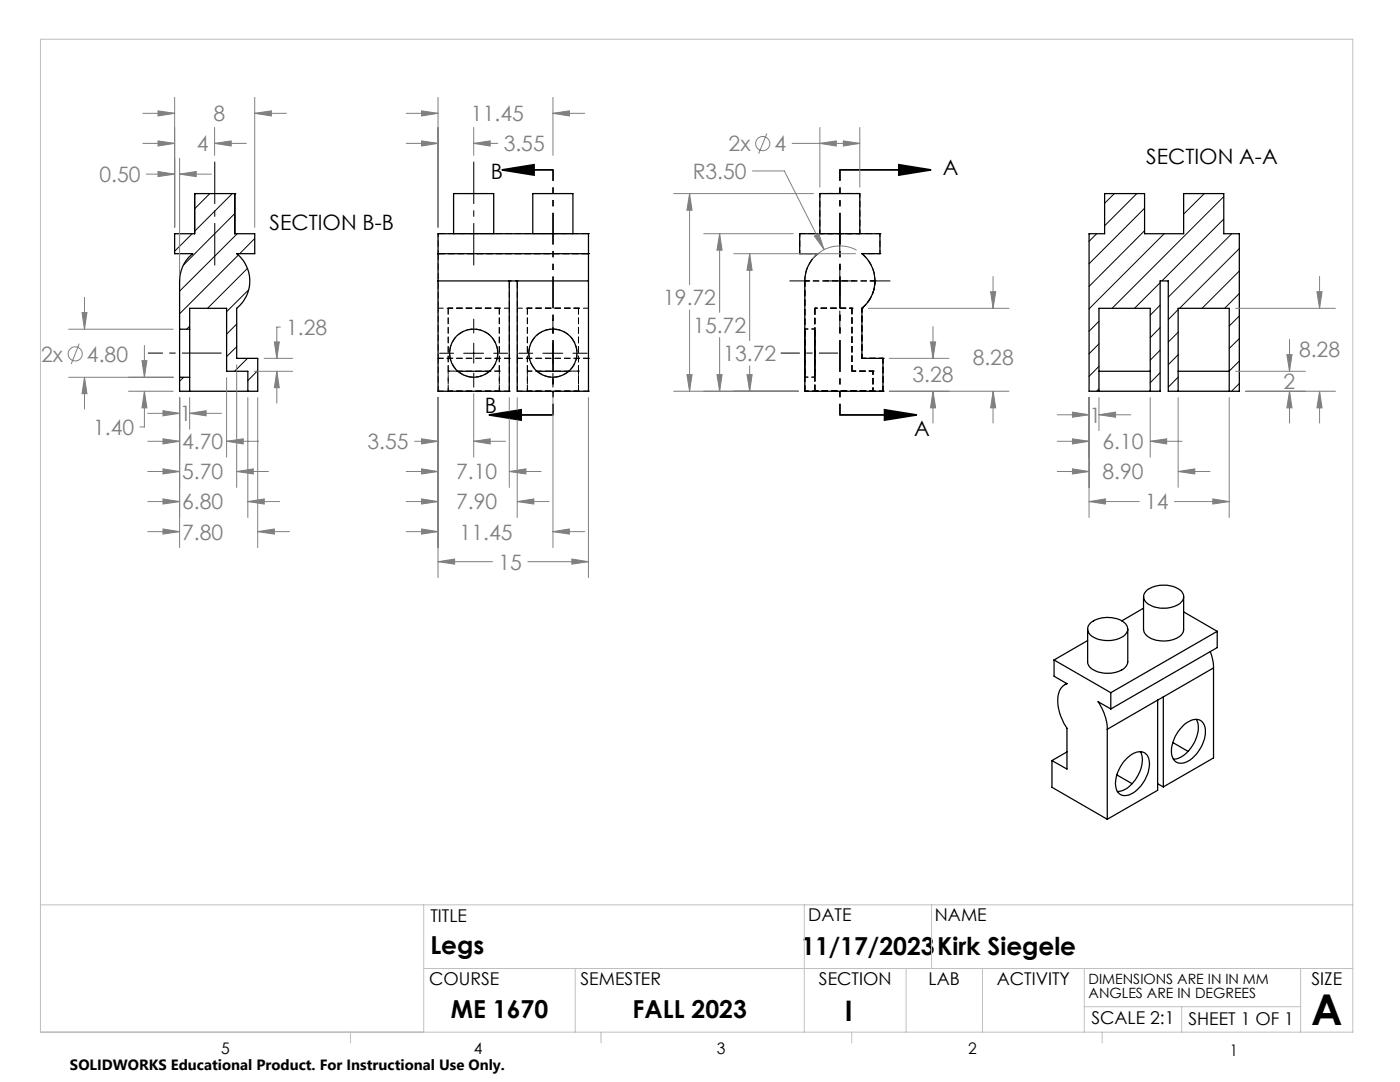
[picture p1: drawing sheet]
<svg xmlns="http://www.w3.org/2000/svg" width="279mm" height="216mm" viewBox="0 0 279 216" stroke-linecap="round" stroke-linejoin="round" font-family="sans-serif">
<g fill="none" stroke="#000" stroke-width=".2" stroke-dasharray="1.3 .6">
<path d="M87.4 46.6h.1M87.4 50.6h.1M101.6 56.1h.1M103.2 56.1h.1M117.4 50.6h.1M117.4 46.6h.1M159.6 50.6h.1M159.6 46.6h.1M160.6 56.1h.1M163.2 50.6h.1M172 50.6h.1M174.6 56.1h.1"/>
<path d="M175.6 46.6h.1M175.6 50.6h.1M87.4 78.1h.1M87.4 71.5h.1M89.4 61.5h.1M89.4 78.1h.1M89.4 74.1h.1M99.6 78.1h.1M99.6 61.5h.1M99.6 74.1h.1M101.6 78.1h.1M101.6 71.5h.1"/>
<path d="M103.2 78.1h.1M103.2 71.5h.1M105.2 78.1h.1M105.2 61.5h.1M105.2 74.1h.1M115.4 78.1h.1M115.4 61.5h.1M115.4 74.1h.1M117.4 78.1h.1M117.4 71.5h.1M160.6 78.1h.1M162.6 61.5h.1"/>
<path d="M162.6 78.1h.1M170 74.1h.1M170 61.5h.1M172 61.5h.1M172 71.5h.1M174.2 74.1h.1M174.2 78.1h.1M176.2 71.5h.1M176.2 78.1h.1"/>
</g>
<path d="M87.4 50.6h30M87.4 46.6h30" fill="none" stroke="#000" stroke-width=".2" stroke-dasharray="1.3 .6" stroke-dashoffset="-.1" stroke-linecap="butt"/>
<path d="M87.4 50.6v10.9M117.4 50.6v10.9M89.4 61.5v16.6M99.6 61.5v16.6M105.2 61.5v16.6M115.4 61.5v16.6M162.6 61.5v16.6" fill="none" stroke="#000" stroke-width=".2" stroke-dasharray="1.3 .6" stroke-linecap="butt"/>
<g fill="none" stroke="#000" stroke-width=".2" stroke-dasharray="1.3 .6" stroke-dashoffset=".3" stroke-linecap="butt">
<path d="M171.6 38.6h-8h8M94.5 46.6h4h-7.9h3.9M110.3 46.6h4h-7.9h3.9M159.6 46.6h16M163.6 46.6h8h-8M171.6 46.6h-8h8M174.6 56.1h-14M89.4 61.5h10.2M89.4 74.1h10.2M89.4 78.1h10.2M99.6 78.1h-10.2M99.6 61.5h-10.2"/>
<path d="M105.2 78.1h10.2M105.2 61.5h10.2M115.4 61.5h-10.2M115.4 74.1h-10.2M115.4 78.1h-10.2"/>
</g>
<path d="M101.6 56.1v5.4M99.3 70.5a4.8 4.8 0 0 1-7 4.2 4.8 4.8 0 0 1-.4-8.3 4.8 4.8 0 0 1 7.4 3.6v.5M103.2 61.5v-5.4M105.5 70.5a4.8 4.8 0 0 1 7.1-4.3 4.8 4.8 0 0 1 .4 8.3 4.8 4.8 0 0 1-7.4-3.6l-.1-.4" fill="none" stroke="#000" stroke-width=".2" stroke-dasharray="1.3 .6" stroke-dashoffset="-.2" stroke-linecap="butt"/>
<g fill="none" stroke="#000" stroke-width=".2" stroke-dasharray="1.3 .6" stroke-dashoffset=".5" stroke-linecap="butt">
<path d="M94.5 38.6h-4M98.5 38.6h-4M106.3 38.6h4M110.3 38.6h4M87.4 46.6v4M117.4 46.6v4M159.6 50.6v-4M175.6 46.6v4M89.4 74.1v4M99.6 74.1v4M105.2 74.1v4M115.4 74.1v4"/>
<path d="M162.6 78.1h11.6M174.2 74.1v4M174.2 78.1h-11.6M176.2 78.1h-15.6"/>
</g>
<path d="M89.4 74.1h2M97.7 74.1h1.9M107.2 74.1h-2M115.4 74.1h-1.9" fill="none" stroke="#000" stroke-width=".2" stroke-dasharray="1.3 .6" stroke-dashoffset="1" stroke-linecap="butt"/>
<path d="M160.6 56.1v22M172 50.6a7 7 0 0 1 0 10.9M89.4 61.5v12.6M99.6 61.5v12.6M105.2 61.5v12.6M115.4 61.5v12.6M160.6 78.1v-22M170 61.5v12.6" fill="none" stroke="#000" stroke-width=".2" stroke-dasharray="1.3 .6" stroke-dashoffset=".1" stroke-linecap="butt"/>
<g fill="none" stroke="#000" stroke-width=".2" stroke-dasharray="1.3 .6" stroke-dashoffset=".4" stroke-linecap="butt">
<path d="M163.6 38.6h8M163.6 38.6v8M160.6 56.1a7 7 0 0 1 2.6-5.5M171.6 46.6v-8M174.6 56.1a7 7 0 0 1-2.6 5.4M87.4 61.5v10M101.6 61.5v10M103.2 71.5v-10M117.4 61.5v10M170 74.1h4.2M172 71.5v-10M172 61.5a7 7 0 0 0 2.6-5.4"/>
<path d="M172 61.5v10M172 71.5h4.2M174.2 74.1h-4.2M176.2 71.5h-4.2"/>
</g>
<path d="M87.4 61.5h14.2M87.4 71.5h14.2M87.4 78.1h14.2M87.4 71.5v6.6M101.6 71.5v6.6M103.2 61.5h14.2M103.2 71.5h14.2M103.2 78.1h14.2M103.2 78.1v-6.6M117.4 71.5v6.6M176.2 78.1v-6.6M176.2 71.5v6.6" fill="none" stroke="#000" stroke-width=".2" stroke-dasharray="1.3 .6" stroke-dashoffset=".2" stroke-linecap="butt"/>
<path d="M103.2 56.1h-1.6" fill="none" stroke="#000" stroke-width=".2" stroke-dasharray="1.3 .6" stroke-dashoffset=".8" stroke-linecap="butt"/>
<g fill="none" stroke="#000" stroke-width=".25">
<path d="M38.8 38.6v8h-3.9v4h3.6a6.9 6.9 0 0 0-2.7 5.5v9.6M38.8 38.6h.1M38.8 38.6h8M46.8 38.6v8h4v4h-3.6a7 7 0 0 1 0 10.9v10h4.2v6.6h-15.6v-2.8M46.8 38.6h.1M220.5 38.6h7.9v8h7.8v-8h8v8h3.1v31.5h-14.1v-22h-1.7v22h-14.2v-31.5h3.2zM87.4 50.6v5.5M87.4 50.6h30M87.4 50.6v-4h30v4M87.4 56.1v22h14.2v-22M87.4 56.1h30M90.5 46.6v-8h8v8"/>
<path d="M103.2 56.1v22h14.2v-22M106.3 46.6v-8h8v8M117.4 50.6v5.5M159.6 46.6h16v4h-3.6a7.1 7.1 0 0 1 0 10.9v10h4.2v6.6h-15.6v-22a7 7 0 0 1 2.6-5.5h-3.6zM163.6 46.6v-8h8v8M35.8 65.7v9.6M35.8 65.7h2.1M35.8 75.3h2.1M37.9 65.7v9.6M37.9 65.7v-4.2h7.3v12.6h4.3v4M37.9 75.3v2.8M91.4 74.1h6.3"/>
<path d="M107.2 74.1h6.3M219.3 74.1h10.3M219.3 78.1v-16.6h10.3v16.6M235.1 74.1h10.2M235.1 78.1v-16.6h10.2v16.6M228.2 119.1v6.5a3 3 0 0 0 3 2.2 4.8 4.8 0 0 0 4.8-1.5l.2-.6v-6.6M228.7 118a5.8 5.8 0 0 1 7.1 0 1.68 1.68 0 0 1-.7 2.7 5.7 5.7 0 0 1-6.5-.6 1.53 1.53 0 0 1 .1-2.1zM210.4 131.7v3.2l2.5 1.5a3.4 3.4 0 0 0-1.8 3.8 10.5 10.5 0 0 0 1.8 5.1v8.2l-3-1.7M210.4 131.7l11.3 6.5M212.9 136.4l-.4 .2M217.1 125.5v6.5a2.53 2.53 0 0 0 2.2 2.1 5.8 5.8 0 0 0 5.3-1l.5-1v-6.6M217.1 127.8l-6.7 3.9"/>
<path d="M217.6 124.4a5.6 5.6 0 0 1 7 .1 1.74 1.74 0 0 1-1 2.8 5.8 5.8 0 0 1-6.1-.8 1.49 1.49 0 0 1 .1-2.1zM221.7 138.2v3.3M228.2 121.4l-4.3 2.5M231 139.7l-10 5.8M231 139.7v18l-10 5.8M232.2 139.1l-1.2 .6M232.2 139.1v17.9M236.2 122.1l6.7 3.9M241.5 130l.6 1.9 .1 1.4M242.2 133.3l-10 5.8M242.2 133.3v17.9l-10 5.8M242.9 126l-21.2 12.2"/>
<path d="M242.9 126v3.2l-21.2 12.3M209.9 151.8v5.3l11.1 6.4M212.9 150l-3 1.8M221 145.5v18M221.7 141.5l-2.6-1.5a10.7 10.7 0 0 1 1.9 5.5M222.9 154.6l3.1 1.8M224.9 151.3a3.3 3.3 0 0 1 3.5-1.1 3.2 3.2 0 0 1 .8 3.7 6.7 6.7 0 0 1-4.3 4.8 2.02 2.02 0 0 1-2.3-2.4 7.9 7.9 0 0 1 2.3-5zM227.6 150a5.6 5.6 0 0 1-1 5.6 4.7 4.7 0 0 1-3.6 2.3M231 156.4l1.2 .6M234.1 148.2l3 1.7M236 144.9a3.2 3.2 0 0 1 3.6-1.1 3.3 3.3 0 0 1 .6 4 6.8 6.8 0 0 1-3.9 4.4 1.92 1.92 0 0 1-2.5-2 7.5 7.5 0 0 1 2.2-5.3zM238.8 143.5a5.3 5.3 0 0 1-.9 5.3 4.9 4.9 0 0 1-3.7 2.7"/>
<circle cx="94.6" cy="70.5" r="4.8"/>
<circle cx="110.3" cy="70.5" r="4.8"/>
</g>
<path d="M163.2 50.6h-3.6M175.6 50.6h-3.6M162.6 61.5h7.4M170 61.5h-7.4" fill="none" stroke="#000" stroke-width=".2" stroke-dasharray="1.3 .6" stroke-dashoffset=".7" stroke-linecap="butt"/>
<path d="M160.6 70.5v-4.8v9.6v-4.8M160.6 75.3h2M162.6 70.5v-4.8v9.6v-4.8M162.6 70.5v4.8v-9.6v4.8M162.6 65.7h-2" fill="none" stroke="#000" stroke-width=".2" stroke-dasharray="1.3 .6" stroke-dashoffset=".6" stroke-linecap="butt"/>
<g fill="none" stroke="#000" stroke-width=".2">
<path d="M41.9 38.6l-3.1 3.1M46.4 38.6l-7.6 7.5M222.4 38.6l-1.9 2M226.9 38.6l-6.4 6.4M240.3 38.6l-4.1 4.1M244.2 39.2l-22.3 22.3M38.3 46.6l-3.4 3.5M46.8 42.6l-10.1 10.2M47.3 46.6l-11.5 11.5M47.6 50.9l-11.8 11.7M49.4 53.6l-8 7.9M49.6 57.8l-4.4 4.4"/>
<path d="M50.8 47.6l-3 3M157.6 56.1h4M164.6 56.1h6M167.6 46.1v4M167.6 53.1v6M173.6 56.1h4M218.9 46.6l-1.6 1.6M228.4 41.6l-11.1 11M228.4 46l-11.1 11.1M231.5 56.4l-5.1 5.1M232.3 46.6l-15 15M244.2 43.7l-12.3 12.4"/>
<path d="M245.8 46.6l-12.6 12.7M247.3 49.6l-11.9 11.9M247.3 54.1l-7.4 7.4M247.3 58.6l-2.9 2.9M36.7 75.3l-.9 .8M37.9 65.1l-.6 .6M47.2 64.7l-2 2M47.2 69.2l-2 2M49.4 71.5l-2.6 2.6M51.4 73.9l-1.9 2.1M87.7 70.5h2.8M92.5 70.5h4"/>
<path d="M94.5 63.7v2.8M94.5 68.5v4M94.5 74.5v2.8M98.5 70.5h2.8M103.5 70.5h2.8M108.3 70.5h4M110.3 63.7v2.8M110.3 68.5v4M110.3 74.5v2.8M114.3 70.5h2.9M167.6 62.1v4M219.3 64.1l-2 2"/>
<path d="M219.3 68.6l-2 2M219.3 73.1l-2 2M219.3 77.6l-.4 .5M231.5 60.9l-1.9 2M231.5 65.4l-1.9 2M231.5 69.9l-1.9 2M231.5 74.4l-1.9 2M235.1 61.8l-1.9 2M235.1 66.3l-1.9 2M235.1 70.8l-1.9 2M235.1 75.2l-1.9 2.1M247.3 63l-2 2.1"/>
<path d="M247.3 67.6l-2 1.9M247.3 72l-2 2M247.3 76.5l-1.5 1.6"/>
</g>
<g fill="none" stroke="#808080" stroke-width=".2">
<path d="M34.9 19.4v26M50.8 19.4v26M87.4 19.4v26M110.3 19.4v11.6M28.5 28.6h6.4M28.5 22.6h6.4M29.2 34.7h5.7M31.5 34.2l3.4 .5-3.4 .5zM31.5 22.1l3.4 .5-3.4 .5zM31.5 28.1l3.4 .5-3.4 .5zM35.8 34.7l3.4-.5v1zM35.8 31.6v23.2"/>
<path d="M35.8 34.7h6.4M42.8 28.6l3.3-.5v1zM42.8 28.6h6.4M42.8 25.4v5.6M50.8 22.6l3.4-.5v1zM50.8 22.6h6.4M81.1 28.6h6.3M81.1 22.6h6.3M84.1 28.1l3.3 .5-3.3 .5zM84.1 22.1l3.3 .5-3.3 .5zM94.5 28.6l3.3-.5v1zM94.5 25.4v5.6"/>
<path d="M94.5 28.6h4.8M110.3 22.6l3.3-.5v1zM110.3 22.6h6.4M134.4 38.6h27.9M137.6 38.6l.5 3.3h-1zM137.6 38.6v18.2M150.2 34.1h6.3l8 15.7M153 26.6l-1.6 4.1M158.1 28.6h13.5M163.6 28.6l3.3-.5v1zM163.6 25.4v12M168.3 28.1l3.3 .5-3.3 .5z"/>
<path d="M171.6 25.4v12M16.9 59.3v6.4M140.4 46.6h17.9M143.6 46.6l.5 3.3h-1zM143.6 46.6v15.7M146.4 50.6h24.3M149.6 50.6l.5 3.3h-1zM149.6 50.6v17.3M162.5 47.1l.9-.5 1.1 3.2zM171 49.9a7.1 7.1 0 0 0-8.9 1.8M197.7 58.2h1l-.5 3.3zM198.2 55.2v6.3"/>
<path d="M262.8 58.2h1l-.5 3.3zM263.3 55.2v6.3M13.7 75.3h20.9M13.7 65.7h20.9M15.8 68.6l-1.6 4M16.4 62.4h1l-.5 3.3zM16.9 75.3l.5 3.3h-1zM16.9 75.3v6.3M25.6 78.1h9M28.3 72h1l-.5 3.3zM28.8 78.1l.5 3.3h-1zM28.8 78.1v7.1h-.9"/>
<path d="M28.8 68.9v6.4M35.8 79.3v30M37.9 79.3v6.4M45.2 75.4v15.8M47.2 72.8v24.5M49.5 79.3v24M50.7 74.1h7.7M51.4 79.3v30M52.7 71.5h5.7M54.8 68.2h.9l-.5 3.3zM55.2 74.1l.5 3.3h-.9zM55.2 74.1v6.3"/>
<path d="M56 65.3h-.8v6.2M87.4 79.3v36M94.5 78.5v12.7M101.6 79.3v18M103.2 79.3v24M110.3 78.5v30.8M117.4 79.3v36M134.4 78.1h24.9M137.1 74.8h1l-.5 3.3zM137.6 61.8v16.3M143.1 74.8h1l-.5 3.3zM143.6 67.3v10.8"/>
<path d="M149.1 74.8h1l-.5 3.3zM149.6 73v5.1M173.3 61.5h28.1M177.5 78.1h23.9M177.5 71.5h11.9M185.7 68.2h1l-.5 3.3zM186.2 78.1l.5 3.3h-1zM186.2 65.2v6.3M186.2 78.1v6.3M198.2 78.1l.5 3.3h-1zM198.2 78.1v6.3M217.3 79.3v24"/>
<path d="M219.3 79.3v6.6M229.6 79.3v11.9M235.1 79.3v18M245.3 79.3v24M246.6 61.5h19.9M246.6 74.1h13.9M248.6 78.1h17.9M256.8 70.8h1l-.4 3.3zM257.4 78.1l.4 3.3h-1zM257.4 67.7v6.4M257.4 78.1v6.3M263.3 78.1l.5 3.3h-1z"/>
<path d="M263.3 78.1v6.3M29.5 94.1h6.3M29.5 88.1h6.3M29.5 82.5h6.3M32.5 87.6l3.3 .5-3.3 .5zM32.5 99.6l3.3 .5-3.3 .5zM32.5 93.6l3.3 .5-3.3 .5zM32.5 82l3.3 .5-3.3 .5zM37.9 82.5l3.2-.5v1zM37.9 82.5h6.3M45.2 88.1l3.3-.5v1zM45.2 88.1h6.4"/>
<path d="M47.2 94.1l3.4-.5v1zM47.2 94.1h6.4M81.1 94.1h6.3M82.7 88.1h4.7M84.1 93.6l3.3 .5-3.3 .5zM84.1 99.6l3.3 .5-3.3 .5zM84.1 87.6l3.3 .5-3.3 .5zM94.5 88.1l3.3-.5v1zM94.5 88.1h6.4M101.6 94.1l3.4-.5v1zM101.6 94.1h6.4M211 94.1h6.3"/>
<path d="M211 88.1h6.3M211 82.8h6.3M214 82.2l3.3 .6-3.3 .5zM214 87.6l3.3 .5-3.3 .5zM214 93.6l3.3 .5-3.3 .5zM219.3 82.8l3.3-.6v1.1zM219.3 82.8h6.4M229.6 88.1l3.2-.5v1zM229.6 88.1h6.3M235.1 94.1l3.3-.5v1zM235.1 94.1h6.4M242 99.6l3.3 .5-3.3 .5z"/>
<path d="M29.5 100.1h6.3M29.5 106.1h6.3M32.5 105.6l3.3 .5-3.3 .5zM49.5 100.1l3.2-.5v1zM49.5 100.1h6.3M51.4 106.1l3.4-.5v1zM51.4 106.1h6.4M81.1 100.1h6.3M81.1 106.1h6.3M84.1 105.6l3.3 .5-3.3 .5zM87.4 112.1l3.3-.6v1.1zM87.4 112.1h10.9"/>
<path d="M103.2 100.1l3.3-.5v1zM103.2 100.1h6.4M105.3 112.1h12.1M110.3 106.1l3.3-.5v1zM110.3 106.1h6.4M114.1 111.5l3.3 .6-3.3 .5zM217.3 100.1l3.3-.5v1zM217.3 100.1h10.1M234.4 100.1h10.9"/>
<circle cx="152.2" cy="28.7" r="1.41"/>
<circle cx="15" cy="70.6" r="1.41"/>
</g>
<path d="M100.2 33.9h10.1M100.2 33.9l6.4-1v2zM167.6 33.9h18.1M179.4 32.9l6.3 1-6.3 1zM97.6 82.8h12.7M97.6 82.8l6.4-1v2zM167.6 82.8h15.3M176.5 81.8l6.4 1-6.4 1z" fill="none" stroke="#000" stroke-width=".35"/>
<path d="M42.9 32.3v20.7M94.5 53v-20.7" fill="none" stroke="#000" stroke-width=".2" stroke-dasharray="15.2 1.3 1.3 1.3" stroke-dashoffset="6.8" stroke-linecap="butt"/>
<path d="M155.8 70.5h11.5" fill="none" stroke="#000" stroke-width=".2" stroke-dasharray="15.2 1.3 1.3 1.3" stroke-dashoffset="11.4" stroke-linecap="butt"/>
<path d="M44.2 70.5h-14.7" fill="none" stroke="#000" stroke-width=".2" stroke-dasharray="15.2 1.3 1.3 1.3" stroke-dashoffset="7.4" stroke-linecap="butt"/>
<path d="M110.4 33.9v48.9M167.6 33.9v48.9" fill="none" stroke="#000" stroke-width=".35" stroke-dasharray="6.3 1.3 1.3 1.3 1.3 1.3" stroke-dashoffset="4.1" stroke-linecap="butt"/>
<g fill="none" stroke="#c0c0c0" stroke-width=".2">
<path d="M8.1 7.8h261.9v198.2h-261.9zM8.1 180.6h261.9M84.6 180.6v25.4M84.6 193.3h185.4M114.8 193.3v12.7M160.5 180.6v25.4M180.8 193.3v12.7M185.9 180.6v12.7M196.1 193.3v12.7M216.4 193.3v12.7M259.6 193.3v12.7M70 206v2.1"/>
<path d="M119.9 206v2.1M170 206v2.1M216.4 200.9h43.2M220 206v2.1M235.8 200.9v5.1"/>
</g>
<path d="M100.2 33.9l6.4-1v2zM97.6 82.8l6.4-1v2zM179.4 32.9l6.3 1-6.3 1zM176.5 81.8l6.4 1-6.4 1z" fill="#000"/>
<path d="M84.1 93.6l3.3 .5-3.3 .5zM101.6 94.1l3.4-.5v1zM84.1 99.6l3.3 .5-3.3 .5zM103.2 100.1l3.3-.5v1zM87.4 112.1l3.3-.6v1.1zM114.1 111.5l3.3 .6-3.3 .5zM84.1 28.1l3.3 .5-3.3 .5zM94.5 28.6l3.3-.5v1zM84.1 22.1l3.3 .5-3.3 .5zM110.3 22.6l3.3-.5v1zM84.1 87.6l3.3 .5-3.3 .5zM94.5 88.1l3.3-.5v1zM84.1 105.6l3.3 .5-3.3 .5zM110.3 106.1l3.3-.5v1zM186.2 78.1l.5 3.3h-1zM185.7 68.2h1l-.5 3.3zM198.2 78.1l.5 3.3h-1zM197.7 58.2h1l-.5 3.3zM149.1 74.8h1l-.5 3.3zM149.6 50.6l.5 3.3h-1zM143.1 74.8h1l-.5 3.3zM143.6 46.6l.5 3.3h-1zM137.1 74.8h1l-.5 3.3zM137.6 38.6l.5 3.3h-1zM162.5 47.1l2 2.7-1.1-3.2zM168.3 28.1l3.3 .5-3.3 .5zM163.6 28.6l3.3-.5v1zM214 82.2l3.3 .6-3.3 .5zM219.3 82.8l3.3-.6v1.1zM214 87.6l3.3 .5-3.3 .5zM229.6 88.1l3.2-.5v1zM214 93.6l3.3 .5-3.3 .5zM235.1 94.1l3.3-.5v1zM217.3 100.1l3.3-.5v1zM242 99.6l3.3 .5-3.3 .5zM257.4 78.1l.4 3.3h-1zM256.8 70.8h1l-.4 3.3zM263.3 78.1l.5 3.3h-1zM262.8 58.2h1l-.5 3.3zM32.5 87.6l3.3 .5-3.3 .5zM45.2 88.1l3.3-.5v1zM32.5 99.6l3.3 .5-3.3 .5zM49.5 100.1l3.2-.5v1zM28.8 78.1l.5 3.3h-1zM28.3 72h1l-.5 3.3zM16.9 75.3l.5 3.3h-1zM16.4 62.4h1l-.5 3.3zM55.2 74.1l.5 3.3h-.9zM54.8 68.2h.9l-.5 3.3zM32.5 93.6l3.3 .5-3.3 .5zM47.2 94.1l3.4-.5v1zM32.5 105.6l3.3 .5-3.3 .5zM51.4 106.1l3.4-.5v1zM32.5 82l3.3 .5-3.3 .5zM37.9 82.5l3.2-.5v1zM31.5 34.2l3.4 .5-3.4 .5zM35.8 34.7l3.4-.5v1zM31.5 22.1l3.4 .5-3.4 .5zM50.8 22.6l3.4-.5v1zM31.5 28.1l3.4 .5-3.4 .5zM42.8 28.6l3.3-.5v1z" fill="#808080"/>
<text font-size="8.5" x="261.7" y="204.6">A</text>
<text font-size="5.6" x="168.6" y="203.7">I</text>
<g font-size="4.9">
<text x="85.9" y="190.4">Legs</text>
<text x="159.9" y="190.5">11/17/2023</text>
<text x="187" y="190.5">Kirk Siegele</text>
<text x="90" y="203.2">ME 1670</text>
<text x="126.3" y="203.1">FALL 2023</text>
</g>
<g font-size="4.2" fill="#808080">
<text x="42.6" y="24.2">8</text>
<text x="94" y="24.2">11.45</text>
<text x="39.3" y="30.2">4</text>
<text x="100.5" y="30.2">3.55</text>
<text x="138.2" y="35.7">R3.50</text>
<text x="145.4" y="30.2">2x</text>
<text x="154.6" y="30.2">4</text>
<text x="19.8" y="36.3">0.50</text>
<text x="132.4" y="60.9">19.72</text>
<text x="57.1" y="66.8">1.28</text>
<text x="138.4" y="66.4">15.72</text>
<text x="259.2" y="71.3">8.28</text>
<text x="8.2" y="72.1">2x</text>
<text x="17.4" y="72.1">4.80</text>
<text x="144.4" y="72.1">13.72</text>
<text x="182.1" y="76.3">3.28</text>
<text x="194.1" y="72.8">8.28</text>
<text x="256.2" y="77.6">2</text>
<text x="18.6" y="86.8">1.40</text>
<text x="35.9" y="84.1">1</text>
<text x="36.4" y="89.7">4.70</text>
<text x="73.3" y="89.7">3.55</text>
<text x="217.4" y="84.3">1</text>
<text x="220" y="89.7">6.10</text>
<text x="36.4" y="95.7">5.70</text>
<text x="91.1" y="95.7">7.10</text>
<text x="220" y="95.7">8.90</text>
<text x="36.4" y="101.7">6.80</text>
<text x="91.1" y="101.7">7.90</text>
<text x="228.6" y="101.7">14</text>
<text x="36.4" y="107.7">7.80</text>
<text x="91.7" y="107.7">11.45</text>
<text x="99.5" y="113.7">15</text>
</g>
<g font-size="4.2">
<text x="97.9" y="35.8">B</text>
<text x="188.2" y="35">A</text>
<text x="228.8" y="32.8">SECTION A-A</text>
<text x="53.8" y="45.8">SECTION B-B</text>
<text x="96.8" y="82.4">B</text>
<text x="182.4" y="86.9">A</text>
</g>
<g font-size="3.5">
<text x="85.9" y="183.9">TITLE</text>
<text x="161.3" y="183.8">DATE</text>
<text x="186.6" y="183.8">NAME</text>
<text x="85.6" y="196.5">COURSE</text>
<text x="115.9" y="196.5">SEMESTER</text>
<text x="163.4" y="196.5">SECTION</text>
<text x="185.3" y="196.5">LAB</text>
<text x="198.9" y="196.5">ACTIVITY</text>
<text x="261.7" y="196.5">SIZE</text>
<text x="217.8" y="204.4">SCALE 2:1</text>
<text x="237.2" y="204.4">SHEET 1 OF 1</text>
</g>
<g font-size="3.2">
<text x="44.2" y="210.4">5</text>
<text x="94.6" y="210.3">4</text>
<text x="143.1" y="210.4">3</text>
<text x="193.2" y="210.3">2</text>
<text x="245.4" y="210.6">1</text>
</g>
<text font-size="3" x="14" y="213.5">SOLIDWORKS Educational Product. For Instructional Use Only.</text>
<g font-size="2.8">
<text x="217.2" y="196.4">DIMENSIONS ARE IN IN MM</text>
<text x="217.2" y="199.2">ANGLES ARE IN DEGREES</text>
</g>
</svg>
